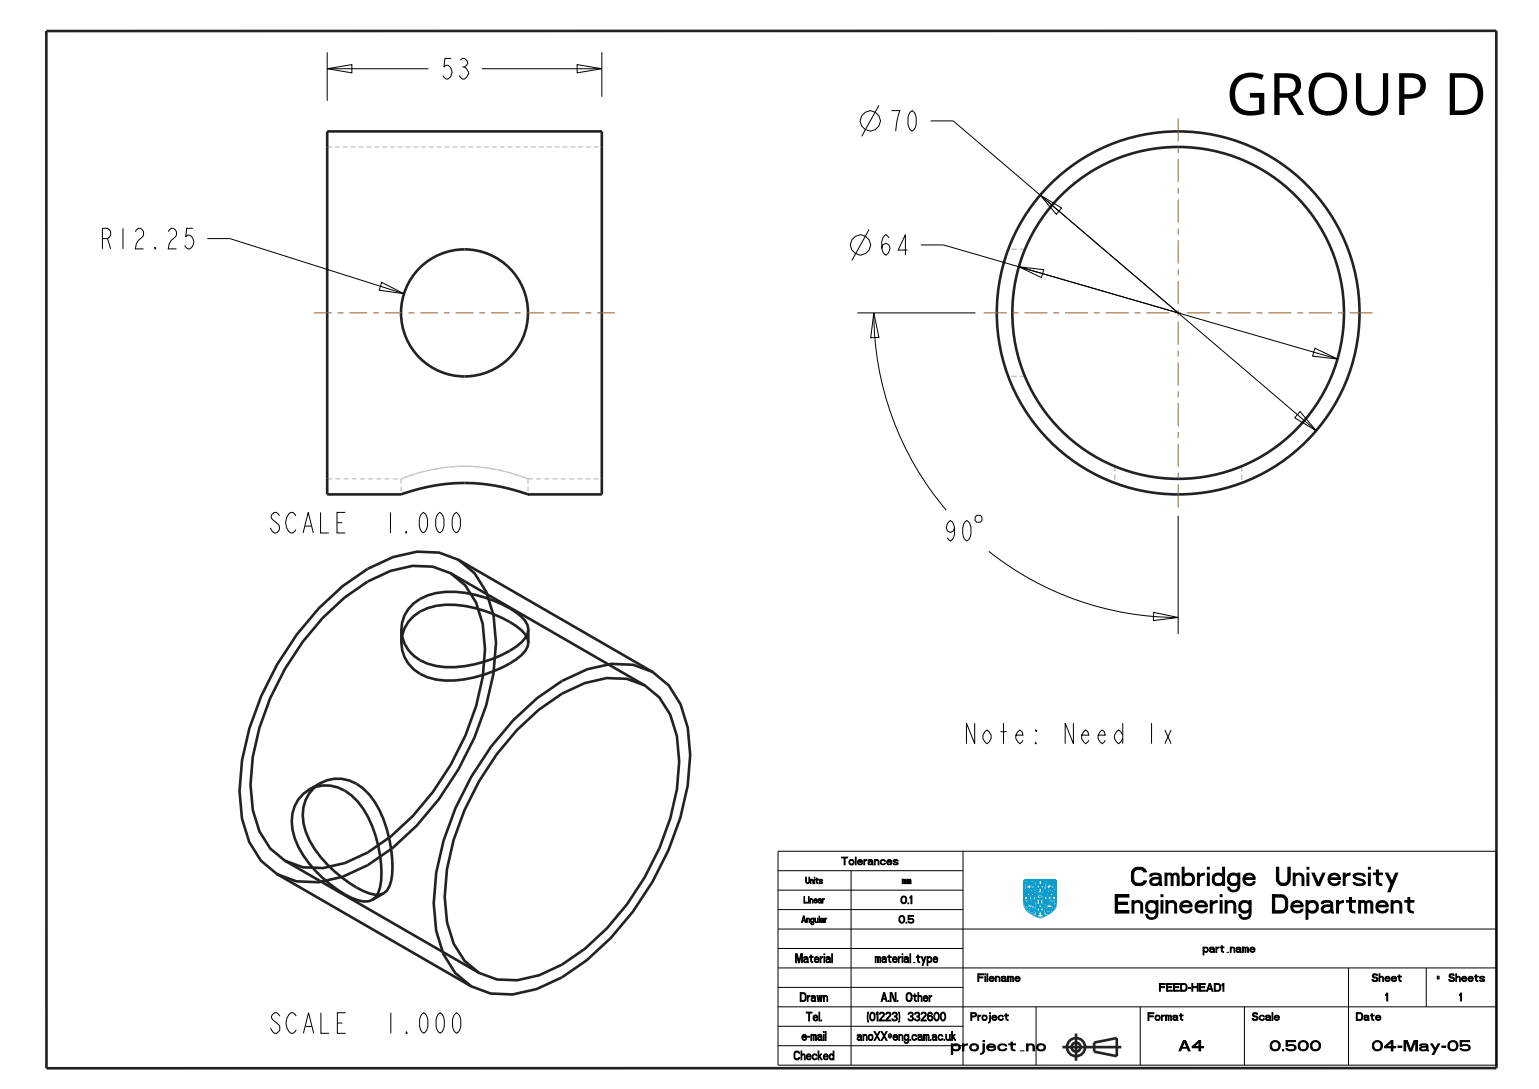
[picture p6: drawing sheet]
<svg xmlns="http://www.w3.org/2000/svg" width="297mm" height="210mm" viewBox="0 0 297 210" stroke-linecap="round" stroke-linejoin="round" font-family="sans-serif">
<path d="M205 201.9h11.4M207.7 204.5v-5.2" fill="none" stroke="#222226" stroke-width=".51" stroke-dasharray="28.7 28.7 86 28.7" stroke-linecap="butt"/>
<g fill="none" stroke="#222226" stroke-width=".51">
<path d="M8.9 6l279.9-.1v200.1h-279.8zM63.1 25.3h53v70h-14.2a35 35 0 0 0-24.5 0h-14.3zM61.5 117.3l4.7-4.3 4.8-3.3 4.9-2.3 4.6-1 4.2 .2 3.8 1.3 3.1 2.6 2.3 3.7 1.3 4.5 .5 5.3a50.7 50.7 0 0 1-7.2 24.4 50.6 50.6 0 0 1-17.5 18.4l-4.9 2.3-4.6 1-4.3-.1-3.7-1.4-3.1-2.6-2.3-3.6-1.4-4.6-.5-5.3a50.7 50.7 0 0 1 7.3-24.3l3.8-5.8zM62.3 119.2l4.2-4 4.5-3.1 4.4-2 4.2-1 3.9 .2 3.5 1.2 2.8 2.4 2.1 3.3 1.3 4.1a38.2 38.2 0 0 1-3.4 21.5 52 52 0 0 1-14.4 19.5l-4.4 3.1-4.4 2-4.3 1-3.9-.1-3.4-1.3-2.8-2.4-2.1-3.2-1.3-4.2a38.2 38.2 0 0 1 3.3-21.5l2.9-5.7 3.4-5.2zM79.8 116.4a12.3 12.3 0 0 1 10-2.1 23.2 23.2 0 0 1 10.8 4.6 2.97 2.97 0 0 1 0 5 22.5 22.5 0 0 1-16.5 4.5 7.5 7.5 0 0 1-6.6-6.9 6.6 6.6 0 0 1 2.3-5.1zM79.8 118.9a12 12 0 0 1 10-2 24.5 24.5 0 0 1 10.8 4.6 2.84 2.84 0 0 1 0 4.8 23.7 23.7 0 0 1-14.7 4.9 8.2 8.2 0 0 1-8.3-5.8 6.7 6.7 0 0 1 2.2-6.5zM87 110.5l37.4 21.7M88.5 107.9l37.4 21.7M77.5 121.4v2.5M99 138.9l4.6-4.3 4.8-3.3 4.9-2.2 4.7-1.1 4.2 .2 3.7 1.4 3.2 2.6 2.2 3.6 1.4 4.5 .5 5.3a50.7 50.7 0 0 1-7.3 24.4 50.6 50.6 0 0 1-17.5 18.5l-4.8 2.2-4.7 1.1-4.2-.2-3.8-1.4-3.1-2.6-2.2-3.6-1.4-4.5-.5-5.3a50.7 50.7 0 0 1 7.2-24.4l3.9-5.8zM102 121.4v2.5M58.5 153.1a6.9 6.9 0 0 1 9.3 .3 17.8 17.8 0 0 1 5.2 9.6 16.3 16.3 0 0 1 0 9.2 2.58 2.58 0 0 1-2.9 1.6 16.7 16.7 0 0 1-7.8-4.5 17.8 17.8 0 0 1-5.9-9.3 7.4 7.4 0 0 1 2.1-6.9z"/>
<path d="M60.7 151.9a7.3 7.3 0 0 1 10.6 1.4 23.3 23.3 0 0 1 4.4 15.3 4.4 4.4 0 0 1-1.7 3.7 4.4 4.4 0 0 1-3.9-.5 24.7 24.7 0 0 1-10.4-9.7 8.6 8.6 0 0 1 0-9.1zM61.8 151l-2.2 1.3M99.8 140.8l4.2-3.9 4.4-3.1 4.4-2.1 4.3-.9 3.9 .1 3.4 1.3 2.9 2.3 2 3.3 1.3 4.1a38.2 38.2 0 0 1-3.3 21.6 52 52 0 0 1-14.4 19.4l-4.5 3.1-4.3 2.1-4.3 .9-3.9-.1-3.5-1.3-2.8-2.3-2-3.3-1.3-4.1a38.2 38.2 0 0 1 3.3-21.6l2.8-5.6 3.5-5.3zM53.5 168.6l37.4 21.6M55 166l37.4 21.6M74.1 172.3l-2.2 1.2M211.2 201.1l4.3-.9v3.5l-4.3-.9z"/>
<circle cx="89.6" cy="60.3" r="12.2"/>
<circle cx="227.4" cy="60.3" r="35"/>
<circle cx="227.4" cy="60.3" r="32"/>
<circle cx="207.7" cy="201.9" r="1.75"/>
<circle cx="207.7" cy="201.9" r=".87"/>
</g>
<g fill="none" stroke="#09c" stroke-width=".38">
<path d="M197.6 173.5h2.5v3.2M197.8 170.4h.1M197.8 170.4v.1M197.8 170.5l.3 .8 .2-.1M197.8 174.2l.3 .6 .5 .2v.1h-.2v.3l.2 .1 .5-.6v.6h-.3v.3a.39 .39 0 0 0 .5-.1 .39 .39 0 0 0 .1-.5l.2 .3-.3 .4h.2l.1 .2a.94 .94 0 0 0 0-1.1M197.8 174.2h.1M197.8 170.1h.1M197.9 170.1v.3M197.9 170.4h-.1M197.9 171.6h.1M197.9 172h.1M197.9 173.8v.1"/>
<path d="M197.9 173.9v.2M197.9 173.9h.1M197.9 174.2h.1M197.9 171.9h.1M197.9 171.5v.1M197.9 171.9v.1M197.9 174.1v.1M197.9 171.8v.1M197.9 173.8l.1 .1M197.9 173.8h.1M197.9 172.8h.3M197.9 171.5h.2"/>
<path d="M197.9 171.5h.1M197.9 171.8h.1M197.9 171.6l.1 .1M197.9 170h.1M197.9 170l-.1 .1M198 171.6v.1M198 171.8h-.1M198 170l.1 .2M198 171.8h.1M198 172h.1M198 171.7h.1M198 173.9h.1"/>
<path d="M198 172.7h.2M198 171.7v.1M198 171.5h.1M198 172.7h.1h-.1M198.1 170.2h.1M198.1 171.9l-.1 .1M198.1 173.9v.1M198.1 171.5h.1M198.1 172.3v.7M198.1 174h.1M198.1 174v.1M198.1 170.2v.1"/>
<path d="M198.1 170.7v.1M198.1 171.5l.1 .1M198.1 174.1h.1M198.1 170.3v.1M198.1 171.9h.1M198.1 170.4h.1M198.1 170.8l.1 .1M198.1 171.8l.1 .1M198.1 174.1l.1 .1M198.2 170.9h.1M198.2 171.9h-.1M198.2 174.2h.1"/>
<path d="M198.2 170.7h-.1M198.2 171.8h-.1M198.2 171.8v.1M198.2 171.8h.1M198.2 171.9h.1M198.2 174.2v.1M198.2 170.6v.1M198.2 170.4v.1M198.2 170.5h.1M198.2 170.6h.1M198.2 170.5v.1M198.2 174.3h.1"/>
<path d="M198.2 172.8h-.2M198.2 171.5h.1M198.2 171.9v.1M198.2 174.3v.1M198.2 172.8h-.3M198.2 172h.1M198.3 171.9v.1M198.3 170.9h-.1M198.3 171.5l-.1 .1M198.3 170.1l-.1 .1 .2 .3-.1 .3M198.3 172h.1M198.3 171.5h.1"/>
<path d="M198.3 170.9h.1M198.3 170.1h.1M198.3 173.3h.3h-.3M198.3 173.9l-.1 .2 .2 .2-.1 .3-.1-.1v-.1M198.3 171.9h.1M198.3 170.8v.1M198.4 171.2h-.1M198.4 173.9h-.1M198.4 171.8l-.1 .1M198.4 171.8v.1M198.4 171.2h.1M198.4 171.8h.1"/>
<path d="M198.4 173.9h.1M198.4 170l-.1 .1M198.4 173.2h.2M198.4 171.2l-.1 .3M198.4 170h.1M198.4 171.7h.1M198.4 171.7v.1M198.4 170.2l.2 .2zM198.4 170.2h.1M198.5 171.7h-.1M198.5 174l.1 .2zM198.5 174h.1"/>
<path d="M198.5 171.6v.1M198.5 173.5v-.7v.7M198.5 170h.1M198.5 172.8v.7M198.5 171.6h.1M198.5 173.8l-.1 .1M198.5 170.5l.2-.1-.1 .2zM198.5 173.8h.1M198.5 174.3l.2-.1v.3zM198.5 173.2h-.1M198.6 170.4v.1M198.6 174.5h.1"/>
<path d="M198.6 173.7l-.1 .1M198.6 171.5l-.1 .1M198.6 171.5h.1M198.6 173.7l.2 .1M198.6 173.7h.1M198.6 169.9h.1M198.6 169.9l-.1 .1M198.6 173.2l-.2 .1M198.6 171.9h.1M198.6 169.9l.1 .1M198.7 171.9h.1M198.7 170.3l.1-.1-.1 .2z"/>
<path d="M198.7 171.7h.1M198.7 174.2l.1-.2-.1 .2M198.7 171.6h.1M198.7 171.6v.1M198.7 172.8h.3h-.3M198.7 171.8l-.1 .1M198.7 170h.1M198.7 171.4l-.1 .1M198.7 171.8h.1M198.7 171.7v.1M198.7 172.7h.2M198.7 171.4h.1"/>
<path d="M198.8 173.8h.1M198.8 170h.1M198.8 173.8l.1 .2M198.8 172.3v.7M198.8 170l.1 .1M198.8 171.6h.1M198.8 171.6h-.1M198.9 172.3v.7M198.9 170.4v.3M198.9 171.2l-.2 .2M198.9 170.1h.1M198.9 171.6h.1"/>
<path d="M198.9 170.1v.1M198.9 170.4h.1M198.9 171.2h.1M198.9 172.7h-.1h.1M198.9 170.7h.1M198.9 174h.1M198.9 170.2h.1M198.9 170.2v.1M198.9 171.6v.1M198.9 170.3v.1M198.9 170.7l.5 .1M198.9 171.7h.1"/>
<path d="M198.9 170.3h.1M199 171.1l-.1 .1M199 174v.1M199 170.3l.1 .2 .6 .3M199 171.7h.1M199 174.1l-.1 .4 .5 .1M199 171.2h.1M199 174.1l.1 .2 .5 .3M199 171.2v.2M199 171.1h.1M199 172.8h-.3M199 171.4v.1"/>
<path d="M199 171.5h.1M199.1 171.1l-.1 .1M199.1 171.5v.1M199.1 173.3h.3h-.3M199.1 171.6l-.1 .1M199.1 171.1h.1M199.1 171.6h.1M199.1 171.1h-.1M199.1 173.2h.2M199.2 170.2l.6 .5M199.2 171.1h.1M199.2 170.2h.1"/>
<path d="M199.2 171.1v.1M199.2 170.2l.3 .1 .3-.1M199.2 174v.1M199.2 174.1l.2 .1M199.2 173.1h.1l-.1 .1M199.2 174h.1M199.2 171.2h.1M199.2 172.8v.6M199.2 171.3l.1 .1M199.3 171.3h-.1M199.3 171.4h.1M199.3 171.4l.1 .2"/>
<path d="M199.3 174l.3 .1 .2-.1M199.3 171.3l.2 .2M199.3 171.7l-.3 .3-.3-.1M199.3 171.6v.1M199.4 171.8h.1M199.4 170.8h.1M199.4 171.6h-.1M199.4 171.6h.1M199.4 173.2l-.3 .1M199.4 174.6h.1M199.4 171.8v.1M199.4 174.2h.1"/>
<path d="M199.4 171.6v.2M199.4 171.9h.1M199.4 171.9l.2 .1M199.5 172.8h.3h-.4M199.5 171.6h.1M199.5 171.6h-.1M199.5 174.2l.2 .1M199.5 170.8h.1M199.5 174.6h.1M199.5 171v.1M199.5 172.7h.2M199.5 171.5h.1"/>
<path d="M199.5 171.6l.1 .1M199.5 171.1h.1M199.5 171h.1M199.5 174.8l.1 .1M199.6 171.1l.1 .2M199.6 171.5h.1M199.6 174.9h.1M199.6 174.6h.1M199.6 170.8h.1M199.6 174.9v.1M199.6 172.3v.7M199.6 171.5v.2"/>
<path d="M199.6 172h.1M199.6 173.9l-.4-.1-.2 .2M199.6 174.8h.1M199.6 174.8h-.1M199.6 171.9v.1M199.6 174.6l.1 .1M199.6 171.9h.1M199.7 174.6h.1M199.7 174.8h.1M199.7 171.9h-.1M199.7 173.9h-.1M199.7 174.7h.1"/>
<path d="M199.7 170.8h.1M199.7 174.3h.1M199.7 172.7h-.1M199.7 174.3l.2 .3M199.7 174.6v.1M199.7 173.8v.1M199.7 171.3h.1M199.7 173.7l.2 .3M199.7 173.7v.1M199.7 170h.1M199.7 170l-.1 .1a.38 .38 0 0 0-.6 .2M199.8 172.8h-.3"/>
<path d="M199.8 170v.1M199.8 173.8h.1M199.8 171.2h.1M199.8 171.2v.1M199.8 174.8h.1M199.8 171.3h.1M199.8 170.9l-.2 .1M199.8 170.1v.1M199.8 171.3l.1 .6h-.2M199.8 170.7h.1M199.8 174.7v.1M199.8 170.9h.1"/>
<path d="M199.8 170.7v.2M199.9 174.7h-.1M199.9 174h-.1M199.9 174.7h.1M199.9 174.6v.1M200 172.3h1.5v1.1h-1.5zM200.1 172.5h.1M200.1 172.5v.8M200.1 169.7v2.5h-2.5M200.1 172.7h.1M200.1 172.7h.2M200.1 173.2h.1"/>
<path d="M200.2 173.2h.1M200.2 173.2h-.1M200.2 173.1h.1M200.2 171.8h.3h-.3M200.2 176.3h.3h-.3M200.2 170.5l.3 .1M200.2 174.9l.3 .1M200.2 172.7h.1M200.2 172.7h-.1M200.2 172.2v.4h.2v-.3h-.2M200.2 173.1l.1 .1M200.3 176.2h.1"/>
<path d="M200.3 171.7h.1M200.3 170.5h.2M200.3 174.8h.2M200.3 173.2h-.1M200.3 173.2h.1M200.3 172.7h.1M200.3 176.1h.1l-.1 .1M200.3 171.6h.1l-.1 .1M200.3 171.3v.7M200.3 175.8v.6M200.3 171.3l.1 .6M200.3 175.8l.1 .6"/>
<path d="M200.4 174.4v.7M200.4 170v.7M200.4 172.5h.2M200.4 174.8h-.1M200.4 170.4h-.1M200.5 176.2h-.3M200.5 171.7h-.3M200.5 170.5h-.3M200.5 174.9h-.3M200.5 170.5v.1M200.5 174.9v.1M200.5 172.9h.4a.19 .19 0 0 1-.2 .1 .19 .19 0 0 1-.2-.1z"/>
<path d="M200.5 174.3h.4M200.6 175.6h.3M200.6 171.2h.3h-.3M200.6 175.5h.2M200.6 174.2h.2M200.6 171.1h.2M200.6 172.2h.2v.4h-.2v-.3M200.7 171h.1l-.1 .1M200.7 175.1v.6M200.7 173.8v.6M200.7 170.7v.6M200.7 177h.1"/>
<path d="M200.8 176.9l-.1 .1M200.8 174.1h-.1h.1M200.8 175.4h-.1M200.8 176.9h.1M200.8 172.5h.2M200.8 174.2h-.2M200.8 175.5h-.2M200.9 171.1h-.3M200.9 174.2v.1M200.9 176.3h.3M200.9 174.9l.3 .1M200.9 170.5l.4 .1"/>
<path d="M201 171.7l.3 .1h-.4M201 176.2h.2M201 174.8h.2M201 171.7h.2M201 170.5h.2M201 172.3h.2v.2h-.2v-.2M201 174.8h.1h-.1M201.1 174.4v.7M201.1 175.8v.6M201.1 171.3v.6M201.1 170v.7M201.1 171.3v.7"/>
<path d="M201.1 176.1h-.1M201.1 173.2h.2M201.2 171.6h-.2l.2 .1M201.2 173.2h-.1M201.2 172.7h.1M201.2 170.4h-.1M201.2 172.4h.2M201.2 176.2h-.3M201.2 174.9h-.3M201.2 174.9v.1M201.2 176.2l-.3 .1M201.2 170.5h-.2"/>
<path d="M201.3 173.1v.1M201.3 173.1l-.1 .1M201.3 170.5v.1M201.3 173.2h.1M201.3 172.7h.1M201.4 172.5v.8M201.4 176.7a3.3 3.3 0 0 0 2.4-2.3v-4.7h-6.2v4.3a2.41 2.41 0 0 0 1.7 2.3l1.4 .7M201.4 176.7l-.6 .2M201.4 169.7v2.5h2.4M201.5 174.2h.1M201.5 174.2l.3 .7M201.5 174.1v.1"/>
<path d="M201.6 174.1v.1M201.6 174.1h-.1M201.6 170.4l.3 .9M201.6 170.4h.1M201.6 173.9v.2M201.6 173.9h.1M201.6 172.8h.3h-.3M201.6 174.1h.1M201.6 170l.1 .1M201.7 170l.1 .1M201.7 170.1v.2M201.7 170.3h-.1"/>
<path d="M201.7 170.1h.1M201.7 170h-.1M201.7 171.6h.1M201.7 171.5v.1M201.7 170.3h.1M201.7 172.7h.2M201.7 171.9v.1M201.7 171.9h.1M201.7 171.8v.1M201.7 171.5h.1M201.7 173.8l-.1 .1M201.7 173.8h.1"/>
<path d="M201.7 171.8h.1M201.7 173.8l.1 .2M201.7 172h.1M201.8 171.6v.1M201.8 171.6h.1M201.8 174.9h.1M201.8 171.7h-.1M201.8 171.9v.1M201.8 171.7h.1M201.8 171.5h.1M201.8 171.5h-.1M201.8 171.9h.1"/>
<path d="M201.8 172.3v.7M201.8 174h.1M201.8 174l.1 .1M201.8 172.7h-.1M201.8 170.1h.1M201.9 171.9h-.1M201.9 174.5v.1M201.9 174.1h.1M201.9 170.1v.2M201.9 174.6h.1M201.9 174.1v.1M201.9 171.5h.1"/>
<path d="M201.9 174.6v.1M201.9 171.3h.1M201.9 171.9h.1M201.9 174.7h.1M201.9 172.8h-.2M201.9 170.7v.1M201.9 170.8h.1M201.9 174.2h.1M201.9 170.3l.1 .1M201.9 171.8h.1M201.9 174.4v.1M201.9 174.2l.1 .1"/>
<path d="M202 170.4v.1M202 174.7h.1M202 170.8v.1M202 174.3l-.1 .1M202 171.9h-.1M202 170.9h.1M202 171.8h.1M202 171.8v.1M202 173.9l.1 .8M202 171.9h.1M202 170.6l-.1 .1M202 171.3h.1"/>
<path d="M202 170.5v.1M202 171.5h.1M202 173.9h.1M202 173.3h.4M202.1 171.9h.1M202.1 174.7h-.1M202.1 171.5h-.1M202.1 171.5h.1M202.1 173.8l-.1 .1M202.1 171.4v.1M202.1 173.2h.2M202.1 173.8h.1"/>
<path d="M202.1 171.4h.1M202.1 170.9h.1M202.1 171.2l-.1 .1M202.2 170l-.2 .2 .2 .3-.1 .4M202.2 171.8l-.1 .1M202.2 171.2h-.1M202.2 171.8h.1M202.2 170h.1M202.2 169.9v.1M202.2 171.1v.1M202.2 174v.1M202.2 173.8h-.1"/>
<path d="M202.2 171.7v.1M202.2 174l.1 .1M202.2 174h.1M202.2 171.1h.1M202.2 171.3l-.1 .1M202.2 171.7h.1M202.2 171.1v.2M202.2 171.3h.1M202.2 169.9l.1 .1M202.2 172.8v.6M202.2 169.9h.1M202.2 173.8h.1"/>
<path d="M202.2 174.1h.1M202.2 170.2l.2 .1zM202.2 173.7v.1M202.2 170.2h.1M202.3 173.7l.1 .1M202.3 173.7h-.1M202.3 171.6l-.1 .1M202.3 174.2h.1v.2zM202.3 173.1h-.1M202.3 169.9v.1M202.3 169.9h.1M202.3 173.2h-.2"/>
<path d="M202.4 170.4h.1l-.1 .2zM202.4 170.4h-.1M202.4 171.5l-.1 .1M202.4 169.9h.1M202.4 171.5h.1M202.4 169.9h-.1M202.4 174v.1zM202.4 172.8h.3h-.3M202.4 173.8h.1M202.4 171.8v.1M202.5 170.2v.1zM202.5 173.8h.1"/>
<path d="M202.5 172.7h.2M202.5 171.4l-.1 .1M202.5 171.6h.1M202.5 169.9v.1M202.5 171.8h-.1M202.5 174h.1M202.5 171.7v.1M202.5 170h.1M202.5 171.4h.1M202.5 171.6v.1M202.5 171.7h.1M202.5 173.8l.1 .1"/>
<path d="M202.6 172.3v.7M202.6 170.2h-.1M202.6 170h.1M202.6 174.2v.3l.7 .1a.45 .45 0 0 1-.5-.2 .45 .45 0 0 1 .2-.6h.5l.1 .2-.3 .2-.4-.1a.53 .53 0 0 1 .5 .7 .71 .71 0 0 1-.5 .7l-.2-.3 .3-.1-.2-.2-.1 .3a.78 .78 0 0 1-.7 .8l-.2 .1v-.2l.2-.3 .4-.1v-.5a.67 .67 0 0 1-.8 .5v-.3l.4-.1v-.2h-.2M202.6 172.3v.6M202.6 173.9h.1M202.6 170l.1 .1M202.6 174.2h.1M202.6 171.6h.1M202.6 171.6h-.1M202.6 171.2l-.1 .2M202.6 172.6h-.1"/>
<path d="M202.6 171.2h.1M202.6 173.9l.1 .1M202.7 174h.1M202.7 171.1l-.1 .1M202.7 174l-.1 .2M202.7 170.1h.1M202.7 171.1h.1M202.7 172.7h-.3M202.7 170.1v.1M202.7 171.6h.1M202.7 170.2a.31 .31 0 0 0 .1 .5l.4 .1M202.8 171.6h.1"/>
<path d="M202.8 171.2h.1M202.8 171.2v.2M202.8 170a.49 .49 0 0 0 .5 .7M202.8 171.4h.1M202.8 171.4l.1 .1M202.8 173.2l.3 .1h-.3M202.8 170h.1M202.9 171.6h-.1M202.9 171.5h.1M202.9 171.1h-.2M202.9 171.1l-.1 .1M202.9 171.6h.1"/>
<path d="M202.9 173.2h.2M202.9 171.5v.1M202.9 171.1h.1M203 171.1h.1M203 170.2l.5 .3 .1 .3M203 170.2h.1M203 172.8v.6M203 170.1v.1M203 170.1l.4 .2M203 170.1h.1M203 173.1h-.1M203 171.3h.1"/>
<path d="M203.1 171.3h-.1M203.1 171.3v.1M203.1 171.4h.1M203.1 171.3h.1M203.1 171.4l.1 .1M203.1 171.6a.37 .37 0 0 1-.2 .4 .37 .37 0 0 1-.5-.1M203.1 171.6h.1M203.1 171.3l.2 .1M203.2 171.7v.1M203.2 170.7v.1M203.2 171.6h-.1M203.2 171.5h.1"/>
<path d="M203.2 171.6v.1M203.2 171.5v.1M203.2 171.6h.1M203.2 171.8h.1M203.2 172.8h.3h-.3M203.2 170.8h.1M203.2 171.8l.1 .2M203.3 172.7h.1M203.3 170.8h.1M203.3 171.6h-.1M203.3 171.6h.1M203.3 171.4h.1"/>
<path d="M203.3 171.9v.1M203.3 171.4l.1 .1M203.3 171h.1M203.3 170.7h.1M203.3 171v.1M203.3 171.1h.1M203.4 172.3v.7M203.4 170.7h.1M203.4 170.9l.2 .1M203.4 170.9l-.1 .1M203.4 171.1l.1 .1M203.4 170.8h.1"/>
<path d="M203.4 171.5h.1M203.4 172.7h-.1M203.4 171.5v.1M203.4 171.9h-.1M203.5 171.9h.1M203.5 171.9h-.1M203.5 170.7v.1M203.5 170.2l-.1 .1M203.5 171.2h.1M203.5 169.9h.1M203.6 171.2h.1M203.6 170h-.8"/>
<path d="M203.6 170h.1M203.6 171.1v.1M203.6 171.1h.1M203.6 170.9v.1M203.6 170.2h-.1M203.6 170v.1M203.6 171.2v.1M203.6 171.9h.1M203.6 170.1v.1M203.6 171.3h.1M203.6 171.3l.1 .6M203.6 170.8v.1"/>
<path d="M203.6 170.8h.1M203.7 171.9h-.1M203.8 173.5h-2.4v3.2M203.8 174v.1"/>
<circle cx="198.1" cy="172.4" r=".06"/>
<circle cx="198.5" cy="172.9" r=".04"/>
<circle cx="198.8" cy="172.4" r=".04"/>
<circle cx="199.2" cy="172.9" r=".04"/>
<circle cx="199.2" cy="172.9" r=".06"/>
<circle cx="199.6" cy="172.4" r=".04"/>
<circle cx="199.6" cy="172.4" r=".06"/>
<circle cx="200.3" cy="175.9" r=".04"/>
<circle cx="200.3" cy="175.9" r=".06"/>
<circle cx="200.3" cy="171.4" r=".06"/>
<circle cx="200.4" cy="170.1" r=".04"/>
<circle cx="200.4" cy="174.5" r=".04"/>
<circle cx="200.7" cy="175.2" r=".04"/>
<circle cx="200.7" cy="173.8" r=".04"/>
<circle cx="200.7" cy="170.8" r=".04"/>
<circle cx="200.7" cy="170.8" r=".06"/>
<circle cx="201" cy="172.1" r=".04"/>
<circle cx="201.1" cy="175.8" r=".04"/>
<circle cx="201.1" cy="174.5" r=".04"/>
<circle cx="201.1" cy="171.4" r=".04"/>
<circle cx="201.1" cy="170.1" r=".04"/>
<circle cx="201.1" cy="170.1" r=".06"/>
<circle cx="201.8" cy="172.4" r=".04"/>
<circle cx="201.8" cy="172.4" r=".06"/>
<circle cx="202.2" cy="172.8" r=".04"/>
<circle cx="202.2" cy="172.5" r=".04"/>
<circle cx="202.6" cy="172.4" r=".04"/>
<circle cx="202.6" cy="172.4" r=".06"/>
<circle cx="203" cy="172.9" r=".04"/>
<circle cx="203.4" cy="172.4" r=".04"/>
</g>
<g fill="none" stroke="#c2c2cc" stroke-width=".25">
<path d="M63.1 29.9v.9M63.1 31.4v.9M63.1 32.9v.9M63.1 34.4v.9M63.1 36v.9M63.1 37.5v.9M63.1 39v.9M64.1 28.3h-1v1M64.7 28.3h.9M66.2 28.3h.9M67.7 28.3h.9M69.2 28.3h.9"/>
<path d="M70.7 28.3h.9M72.2 28.3h.9M73.7 28.3h1M75.3 28.3h.9M76.8 28.3h.9M78.3 28.3h.9M79.8 28.3h.9M81.3 28.3h.9M82.8 28.3h.9M84.3 28.3h1M85.9 28.3h.9M87.4 28.3h.9"/>
<path d="M88.9 28.3h.9M90.4 28.3h.9M91.9 28.3h.9M93.4 28.3h.9M94.9 28.3h1M96.5 28.3h.9M98 28.3h.9M99.5 28.3h.9M101 28.3h.9M102.5 28.3h.9M104 28.3h.9M105.5 28.3h1"/>
<path d="M107.1 28.3h.9M108.6 28.3h.9M110.1 28.3h.9M111.6 28.3h.9M113.1 28.3h.9M114.6 28.3h.9M116.1 28.3h.1M116.1 28.3v1M116.1 29.9v.9M116.1 31.4v.9M116.1 32.9v.9M116.1 34.4v.9"/>
<path d="M116.1 36v.9M116.1 37.5v.9M116.1 39v.9M63.1 40.5v.9M63.1 42.1v.9M63.1 43.6v.9M63.1 45.1v.9M63.1 46.6v.9M63.1 48.1v1M63.1 49.7v.9M63.1 51.2v.9M63.1 52.7v.9"/>
<path d="M63.1 54.2v1M63.1 55.8v.9M63.1 57.3v.9M63.1 58.8v.9M116.1 40.5v.9M116.1 42.1v.9M116.1 43.6v.9M116.1 45.1v.9M116.1 46.6v.9M116.1 48.1v1M116.1 49.7v.9M116.1 51.2v.9"/>
<path d="M116.1 52.7v.9M116.1 54.2v1M116.1 55.8v.9M116.1 57.3v.9M116.1 58.8v.9M194.6 48.1h.1M195.2 48.1h1M196.8 48.1h1M63.1 60.3v1M63.1 61.9v.9M63.1 63.4v.9M63.1 64.9v.9"/>
<path d="M63.1 66.4v.9M63.1 68v.9M63.1 69.5v.9M63.1 71v.9M63.1 72.5v.9M63.1 74.1v.9M63.1 75.6v.9M63.1 77.1v.9M63.1 78.6v.9M116.1 60.3v1M116.1 61.9v.9M116.1 63.4v.9"/>
<path d="M116.1 64.9v.9M116.1 66.4v.9M116.1 68v.9M116.1 69.5v.9M116.1 71v.9M116.1 72.5v.9M116.1 74.1v.9M116.1 75.6v.9M116.1 77.1v.9M116.1 78.6v.9M194.6 72.6h.1M195.2 72.6h1"/>
<path d="M196.8 72.6h1M63.1 92.3h1M63.1 80.1v1M63.1 81.7v.9M63.1 83.2v.9M63.1 84.7v.9M63.1 86.2v1M63.1 87.8v.9M63.1 89.3v.9M63.1 90.8v.9M64.7 92.3h1M66.3 92.3h1"/>
<path d="M67.9 92.3h.9M69.5 92.3h.9M71.1 92.3h.9M72.6 92.3h1M74.2 92.3h1M75.8 92.3h1M77.4 95.3h.1M77.4 92.3v.9M77.4 93.8v.9M77.4 92.3h.1M77.5 95.3h.1M78 92.1l-.6 .2"/>
<path d="M79 94.8l-.9 .3M80.4 94.4l-.9 .3M81.3 91.1l-3.3 1M81.9 94l-.9 .3M83.3 93.7l-.9 .2M84.1 90.4h-.1M84.1 90.4l-3.1 .8M84.8 93.5l-.9 .1M86.3 93.3l-.9 .1M87.8 93.2l-.9 .1M89.6 89.9h.1M89.6 89.9l1.9 .1 3.8 .4"/>
<path d="M89.6 89.9l-1.8 .1-3.7 .4M89.6 93.1l-1.1 .1M90.4 93.1l1.1 .1M92.1 93.2l.9 .1M93.6 93.4l.9 .1M95 90.4l3.2 .7M95.1 93.6l.9 .1M96.5 93.9l.9 .1M98 94.2l.9 .2M98 91.1l3.3 1M99.5 94.6l.8 .2M100.9 95l.8 .3"/>
<path d="M101.3 92.1l.6 .2M101.8 95.3h.1M101.9 92.3h.9M101.9 95.3h.1M101.9 92.3h.1M101.9 92.3v.9M101.9 93.8v.9M103.5 92.3h.9M105.1 92.3h.9M106.6 92.3h1M108.2 92.3h1M109.8 92.3h1"/>
<path d="M111.4 92.3h.9M113 92.3h.9M114.6 92.3h.9M116.1 92.3h.1M116.1 80.1v1M116.1 81.7v.9M116.1 83.2v.9M116.1 84.7v.9M116.1 86.2v1M116.1 87.8v.9M116.1 89.3v.9M116.1 90.8v.9"/>
<path d="M215.1 93.1h.1M215.1 89.9v1M215.1 91.5v1M239.6 93.1h.1M239.6 89.9v1M239.6 91.5v1"/>
</g>
<g fill="none" stroke="#c2c2cc" stroke-width=".26">
<path d="M192.4 58.7v1M192.5 57.1l-.1 1M192.7 55.5l-.1 1M192.7 55.4h.1M192.7 55.2v.2M193 53.6l-.2 1M193.4 52.1l-.3 .9M193.8 50.5l-.3 .9M193.8 50.5h.1M194.6 48.1l-.5 1.4M195.4 58.1v1.4M195.7 55.9l-.2 1.4"/>
<path d="M195.7 55.6v.2M196.1 53.5l-.2 1.2M196.7 51.4l-.4 1.2M196.7 51.3h.1M196.7 51.2v.1M197.2 49.6l-.3 1M197.8 48.1l-.4 .9M192.4 60.3v1M192.4 62l.1 .9M192.5 63.6l.1 .9M192.7 65.2v.1M192.7 65.3h.1"/>
<path d="M192.7 65.5l.2 .9M193 67.1l.2 .9M193.4 68.6l.2 1M193.8 70.2h.1M193.8 70.2l.4 1.5M195.4 60.3v1.4M195.4 62.5l.2 1.4M195.7 64.7v.2M195.7 65.1l.2 1.3M196.1 67.2l.3 1.3M196.7 69.3h.1M196.7 69.3v.1"/>
<path d="M196.7 69.4h.1M196.7 69.4l.3 1M197.2 71l.4 1M215.1 89.9l.9 .4M215.1 93.1l1.4 .5M216.7 90.5l.9 .3M217.5 93.9h.1M217.5 93.9l1 .3M218.3 91h.1M218.4 91.1l1.2 .3M219.1 94.3l.9 .3M220.5 91.6l1.3 .2"/>
<path d="M220.7 94.7l.9 .2M222.2 95h.2M222.4 95h.1M222.5 95l1 .1M222.6 92h.2M223 92l1.3 .2M224.1 95.2l1 .1M225.1 92.3h1.4M225.7 95.3h1M227.3 92.3h.1M227.3 95.3h.1M227.4 95.3h.1"/>
<path d="M228.3 95.3h-.9M228.7 92.3h-1.3M229.9 95.2l-.9 .1M230.9 92.1l-1.3 .2M231.6 95.1l-1 .1M231.9 92h-.1M232 92h-.1M232.4 95h-.2M233.4 91.8l-1.3 .2M233.5 94.8l-1 .2M235 94.5l-.9 .2M235.5 91.3l-1.2 .3"/>
<path d="M236.4 91v.1M236.4 91h.1M236.6 94.1l-.9 .2M237.2 93.9h.1M237.4 90.7l-.9 .3M238.7 93.5l-1.4 .4M239 90.2l-.9 .3"/>
</g>
<g fill="none" stroke="#000" stroke-width=".19">
<path d="M63.1 13.3l4.8-.8v1.5zM63.1 10.1v9.3M63.1 13.3h19.6M93 13.3h23.1M111.4 12.5l4.7 .8-4.7 .7zM116.1 10.1v8.6M169.6 20.3l-3.3 6M179.6 23.3h4.4l43.4 37M200.7 37.6l4.2 2.5-1.1 1.2zM40 46h4.4l33.6 10.6M73.7 54.4l4.3 2.2-4.8-.6zM167.7 44.3l-3.3 5.9"/>
<path d="M177.7 47.2h4.4l45.3 13.1M196.6 51.4l4.8 .6-.4 1.5zM165.5 60.3h22.7M168.6 60.3a58.7 58.7 0 0 0 14 38.1M168.6 60.3l1 4.8h-1.6zM227.4 60.3l30.7 8.9M227.4 60.3l26.6 22.8M250.9 79.4l3.1 3.7-4.1-2.5zM253.8 67.1l4.3 2.1-4.8-.5zM188.5 99.4h.7l.3 .3v.7l-.3 .3h-.7l-.3-.3v-.7zM227.4 99.5v22.7M190.8 106.3a58.7 58.7 0 0 0 36.6 12.8"/>
<path d="M222.6 118.1l4.8 1-4.8 .6zM150.1 164.2h138.6v41.2h-138.6zM150.1 179.2h138.6M150.1 175.4h35.7M150.1 171.7h35.7M150.1 167.9h35.7M164.2 167.9v37.5M185.8 164.2v41.2M240.2 168.7a1.22 1.22 0 0 1 2 .6h-.4a.87 .87 0 0 0-1.5-.2 .87 .87 0 0 0 .7 1.4l.5-.1 .3-.4h.4a1.23 1.23 0 0 1-1.8 .6 1.23 1.23 0 0 1-.2-1.9zM240.2 169.3h2v.3h-2zM245.6 172.5h.4v3.6h-.4zM246 172.5h1.3a1.27 1.27 0 0 1 1.2 1.2v1.2a1.27 1.27 0 0 1-1.2 1.2h-1.3v-.5h1.3a.76 .76 0 0 0 .8-.7v-1.2a.76 .76 0 0 0-.8-.7h-1.3z"/>
<path d="M150.1 197.9h35.7M150.1 194.2h138.6M150.1 190.4h35.7M150.1 186.7h138.6M150.1 182.9h35.7M199.9 194.2v11.2M220 194.2v11.2M240.1 194.2v11.2M260.2 186.7v18.7M275.2 186.7v7.5M150.1 201.7h35.7"/>
<circle cx="167.9" cy="23.3" r="1.95"/>
<circle cx="166" cy="47.2" r="1.95"/>
</g>
<g fill="none" stroke="#963" stroke-width=".19">
<path d="M227.4 22.8v4.5M227.4 28.4v1.1M227.4 30.6v4.5M227.4 36.2v1.2M227.4 38.5v4.5M227.4 44.1v1.1M227.4 46.3v4.5M227.4 51.9v1.2M227.4 54.2v4.4M227.4 59.8v1.1M60.6 60.3h3.4M65.2 60.3h1.1"/>
<path d="M67.4 60.3h3.5M72 60.3h1.1M74.3 60.3h3.4M78.8 60.3h1.2M81.1 60.3h3.4M85.7 60.3h1.1M87.9 60.3h3.5M92.5 60.3h1.1M94.7 60.3h3.5M99.3 60.3h1.2M101.6 60.3h3.4M106.2 60.3h1.1"/>
<path d="M108.4 60.3h3.5M113 60.3h1.1M115.2 60.3h3.5M189.8 60.3h4.5M195.4 60.3h1.1M197.7 60.3h4.4M203.3 60.3h1.1M205.5 60.3h4.5M211.1 60.3h1.1M213.4 60.3h4.4M219 60.3h1.1M221.2 60.3h4.5"/>
<path d="M226.8 60.3h1.1M227.4 62v4.5M227.4 67.6v1.2M227.4 69.9v4.4M227.4 75.5v1.1M227.4 77.7v4.5M229.1 60.3h4.4M234.6 60.3h1.2M236.9 60.3h4.5M242.5 60.3h1.1M244.8 60.3h4.4M250.3 60.3h1.2"/>
<path d="M252.6 60.3h4.5M258.2 60.3h1.1M260.4 60.3h4.5M227.4 83.3v1.1M227.4 85.6v4.4M227.4 91.2v1.1M227.4 93.4v4.5"/>
</g>
<path d="M240.2 168.7a1.22 1.22 0 0 1 2 .6h-.4a.87 .87 0 0 0-1.5-.2 .87 .87 0 0 0 .7 1.4l.5-.1 .3-.4h.4a1.23 1.23 0 0 1-1.8 .6 1.23 1.23 0 0 1-.2-1.9zM240.2 169.3h2v.3h-2zM246 172.5h1.3a1.27 1.27 0 0 1 1.2 1.2v1.2a1.27 1.27 0 0 1-1.2 1.2h-1.3v-.5h1.3a.76 .76 0 0 0 .8-.7v-1.2a.76 .76 0 0 0-.8-.7h-1.3z" fill="#000"/>
<path d="M245.8 172.5v3.6" fill="none" stroke="#000" stroke-width=".44"/>
<text font-size="11.3" x="236.6" y="22.2">GROUP D</text>
<g font-size="5.2">
<text x="84.7" y="15.2">53</text>
<text x="171.3" y="25.3">70</text>
<text x="19" y="48">R12.25</text>
<text x="169.4" y="49.2">64</text>
<text x="52.1" y="102.8">SCALE</text>
<text x="74.2" y="102.8">1.000</text>
<text x="181.8" y="104.3">90</text>
<text x="185.7" y="143.4">Note: Need 1x</text>
<text x="52.2" y="199.3">SCALE</text>
<text x="74.2" y="199.3">1.000</text>
</g>
<g font-size="4.6">
<text x="209.9" y="170.8">Cambridge</text>
<text x="244.3" y="170.8">University</text>
<text x="206.4" y="176.1">Engineering</text>
<text x="247.8" y="176.1">Department</text>
</g>
<g font-size="2.6">
<text x="180.3" y="202.6">project_no</text>
<text x="227.6" y="202.6">A4</text>
<text x="243.9" y="202.6">0.500</text>
<text x="263.2" y="202.6">04-May-05</text>
</g>
<g font-size="2.2">
<text x="151.9" y="185.6">Material</text>
<text x="166.4" y="185.6">material_type</text>
<text x="153.9" y="193.1">Drawn</text>
<text x="154.5" y="196.9">Tel.</text>
<text x="165.8" y="196.9">(01223) 332600</text>
<text x="168.4" y="193.1">A.N. Other</text>
<text x="153.2" y="200.6">e-mail</text>
<text x="165.1" y="200.6">anoXX</text>
<text x="168.8" y="200.6">@eng.cam.ac.uk</text>
<text x="152.6" y="204.4">Checked</text>
</g>
<g font-size="1.9">
<text x="160.8" y="166.8">Tolerances</text>
<text x="172.9" y="178">0.5</text>
<text x="172.9" y="174.3">0.1</text>
<text x="230.8" y="183.6">part_name</text>
<text x="187.1" y="189.3">Filename</text>
<text x="222.9" y="191.1">FEED-HEAD1</text>
<text x="264.1" y="189.3">Sheet</text>
<text x="276.2" y="189.3">#</text>
<text x="279.1" y="189.3">Sheets</text>
<text x="187.3" y="196.8">Project</text>
<text x="221.5" y="196.8">Format</text>
<text x="241.6" y="196.8">Scale</text>
<text x="261.7" y="196.8">Date</text>
<text x="267" y="193">1</text>
<text x="281.3" y="193">1</text>
</g>
<g font-size="1.6">
<text x="154.8" y="170.4">Units</text>
<text x="174.1" y="170.4">mm</text>
<text x="153.8" y="177.9">Angular</text>
<text x="154.3" y="174.1">Linear</text>
</g>
</svg>
